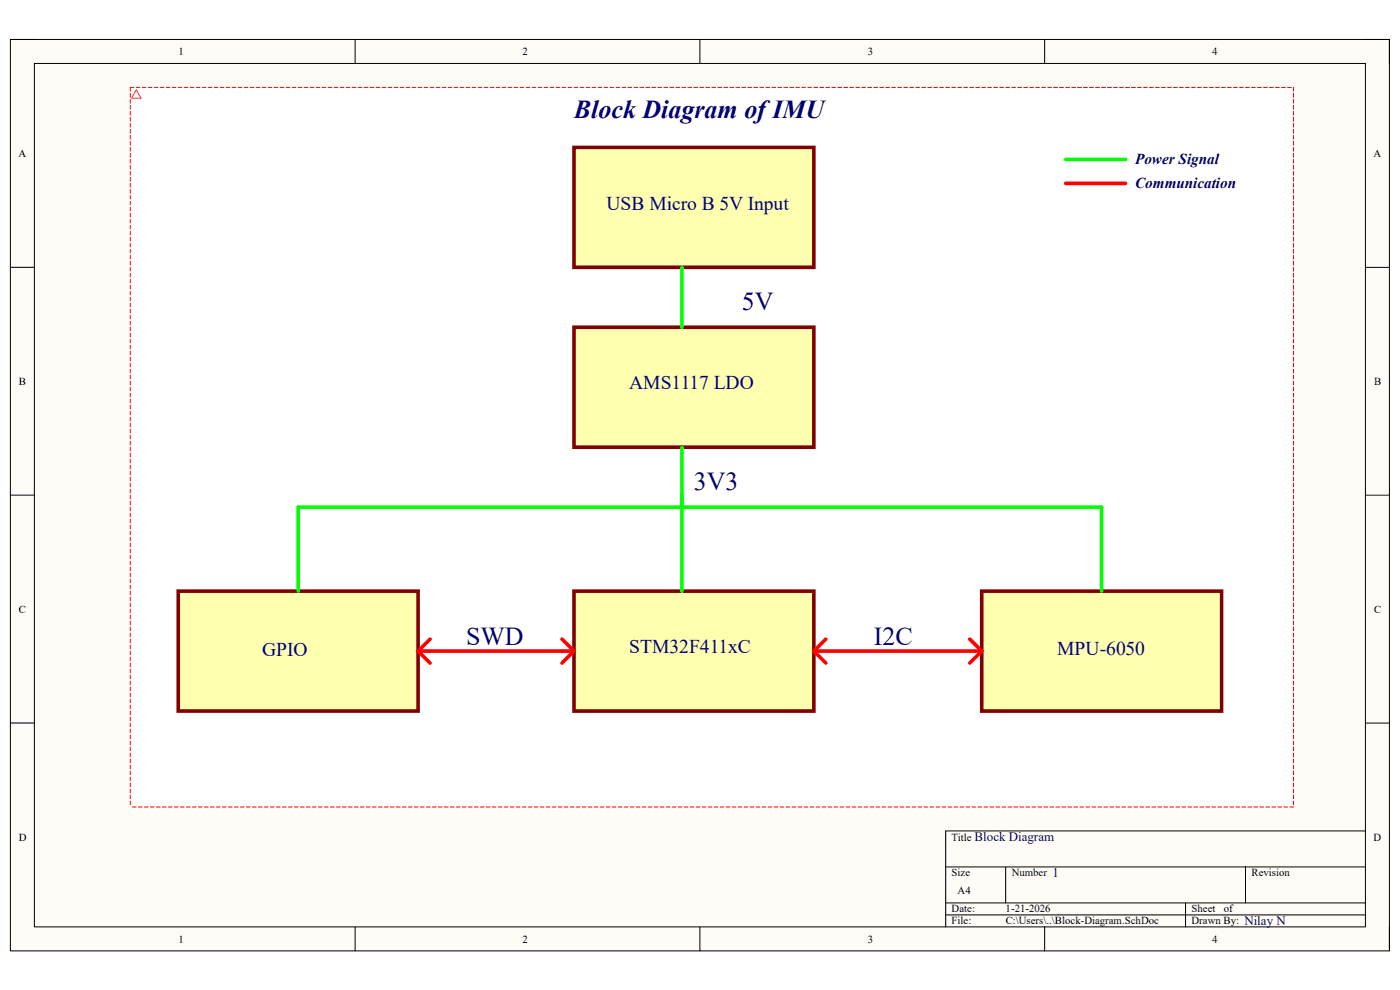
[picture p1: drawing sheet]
<svg xmlns="http://www.w3.org/2000/svg" width="297mm" height="210mm" viewBox="0 0 297 210" stroke-linecap="round" stroke-linejoin="round" font-family="sans-serif">
<path d="M2.2 8.4h292.6v193.3h-292.6z" fill-rule="evenodd" fill="#fffcf8"/>
<path d="M2.2 8.4h292.6v193.3h-292.6z" fill="none" stroke="#000" stroke-width=".21"/>
<path d="M7.3 13.5h282.4v183.1h-282.4z" fill-rule="evenodd" fill="#fffcf8"/>
<g fill="none" stroke="#000" stroke-width=".21">
<path d="M2.2 8.4h5.1M7.3 13.5h282.4v183.1h-282.4zM75.3 8.4v5.1M148.5 8.4v5.1M221.6 8.4v5.1M289.7 8.4h5.1v5.1M2.2 56.7h5.1M289.7 56.7h5.1M2.2 105h5.1M289.7 105.1h5.1M2.2 153.4h5.1M289.7 153.4h5.1"/>
<path d="M289.7 176.3h-89.1v20.3M75.3 196.6v5.1M148.5 196.6v5.1M200.6 183.9h89.1M200.6 191.5h89.1M200.6 194.1h89.1M213.4 183.9v7.6M221.6 196.6v5.1M251.5 191.5v5.1M264.2 183.9v7.6M294.8 196.6v5.1"/>
</g>
<path d="M27.6 18.6h246.8v152.6h-246.8z" fill-rule="evenodd" fill="#fff"/>
<path d="M121.8 125.4h50.9v25.4h-50.9z" fill-rule="evenodd" fill="#ffffb0"/>
<path d="M121.8 125.4h50.9v25.4h-50.9z" fill="none" stroke="#800000" stroke-width=".76"/>
<path d="M121.8 31.3h50.9v25.4h-50.9z" fill-rule="evenodd" fill="#ffffb0"/>
<path d="M121.8 31.3h50.9v25.4h-50.9z" fill="none" stroke="#800000" stroke-width=".76"/>
<path d="M121.8 69.4h50.9v25.5h-50.9z" fill-rule="evenodd" fill="#ffffb0"/>
<path d="M121.8 69.4h50.9v25.5h-50.9z" fill="none" stroke="#800000" stroke-width=".76"/>
<path d="M144.7 56.7v12.7M144.7 94.9v12.7" fill="none" stroke="#0f0" stroke-width=".76"/>
<path d="M208.3 125.4h50.9v25.4h-50.9z" fill-rule="evenodd" fill="#ffffb0"/>
<path d="M208.3 125.4h50.9v25.4h-50.9z" fill="none" stroke="#800000" stroke-width=".76"/>
<path d="M172.7 138.1h35.6" fill="none" stroke="#f00" stroke-width=".76"/>
<path d="M37.8 125.4h50.9v25.4h-50.9z" fill-rule="evenodd" fill="#ffffb0"/>
<path d="M37.8 125.4h50.9v25.4h-50.9z" fill="none" stroke="#800000" stroke-width=".76"/>
<path d="M226.1 38.9h12.7M88.7 138.1h33.1M88.7 138.1l2.5 2.6M91.2 135.6l-2.5 2.5M119.2 135.6l2.6 2.5M121.8 138.1l-2.6 2.6M175.2 135.6l-2.5 2.5 2.5 2.6M205.7 135.6l2.6 2.5-2.6 2.6" fill="none" stroke="#f00" stroke-width=".76"/>
<g fill="none" stroke="#f00" stroke-width=".21">
<path d="M27.6 19.8v.8M28.4 18.5h-.8v.8M28.9 18.5h.8M30.2 18.5h.8M31.5 18.5h.8M32.7 18.5h.8M34 18.5h.8M35.3 18.5h.8M36.5 18.5h.8M37.8 18.5h.8M39.1 18.5h.8M40.4 18.5h.8"/>
<path d="M41.6 18.5h.8M42.9 18.5h.8M44.2 18.5h.8M45.5 18.5h.7M46.7 18.5h.8M48 18.5h.8M49.3 18.5h.8M50.5 18.5h.8M51.8 18.5h.8M53.1 18.5h.8M54.4 18.5h.7M55.6 18.5h.8"/>
<path d="M56.9 18.5h.8M58.2 18.5h.8M59.4 18.5h.8M60.7 18.5h.8M62 18.5h.8M63.3 18.5h.8M64.5 18.5h.8M65.8 18.5h.8M67.1 18.5h.8M68.3 18.5h.8M69.6 18.5h.8M70.9 18.5h.8"/>
<path d="M72.2 18.5h.8M73.4 18.5h.8M74.7 18.5h.8M76 18.5h.8M77.3 18.5h.7M78.5 18.5h.8M79.8 18.5h.8M81.1 18.5h.8M82.3 18.5h.8M83.6 18.5h.8M84.9 18.5h.8M86.2 18.5h.8"/>
<path d="M87.4 18.5h.8M88.7 18.5h.8M90 18.5h.8M91.2 18.5h.8M92.5 18.5h.8M93.8 18.5h.8M95.1 18.5h.8M96.3 18.5h.8M97.6 18.5h.8M98.9 18.5h.8M100.1 18.5h.8M101.4 18.5h.8"/>
<path d="M102.7 18.5h.8M104 18.5h.8M105.2 18.5h.8M106.5 18.5h.8M107.8 18.5h.8M109.1 18.5h.7M110.3 18.5h.8M111.6 18.5h.8M112.9 18.5h.8M114.1 18.5h.8M115.4 18.5h.8M116.7 18.5h.8"/>
<path d="M118 18.5h.8M119.2 18.5h.8M120.5 18.5h.8M121.8 18.5h.8M123 18.5h.8M124.3 18.5h.8M125.6 18.5h.8M126.9 18.5h.8M128.1 18.5h.8M129.4 18.5h.8M130.7 18.5h.8M131.9 18.5h.8"/>
<path d="M133.2 18.5h.8M134.5 18.5h.8M135.8 18.5h.8M137 18.5h.8M138.3 18.5h.8M139.6 18.5h.8M140.9 18.5h.7M142.1 18.5h.8M143.4 18.5h.8M144.7 18.5h.8M145.9 18.5h.8M147.2 18.5h.8"/>
<path d="M148.5 18.5h.8M149.8 18.5h.7M151 18.5h.8M152.3 18.5h.8M153.6 18.5h.8M154.8 18.5h.8M156.1 18.5h.8M157.4 18.5h.8M158.7 18.5h.8M159.9 18.5h.8M161.2 18.5h.8M162.5 18.5h.8"/>
<path d="M163.7 18.5h.8M165 18.5h.8M166.3 18.5h.8M167.6 18.5h.8M168.8 18.5h.8M170.1 18.5h.8M171.4 18.5h.8M172.7 18.6h.8M173.9 18.6h.8M175.2 18.6h.8M176.5 18.6h.8M177.7 18.6h.8"/>
<path d="M179 18.6h.8M180.3 18.6h.8M181.6 18.6h.8M182.8 18.6h.8M184.1 18.6h.8M185.4 18.6h.8M186.6 18.6h.8M187.9 18.6h.8M189.2 18.6h.8M190.5 18.6h.8M191.7 18.6h.8M193 18.6h.8"/>
<path d="M194.3 18.6h.8M195.5 18.6h.8M196.8 18.6h.8M198.1 18.6h.8M199.4 18.6h.8M200.6 18.6h.8M201.9 18.6h.8M203.2 18.6h.8M204.4 18.6h.9M205.7 18.6h.8M207 18.6h.8M208.3 18.6h.8"/>
<path d="M209.5 18.6h.8M210.8 18.6h.8M212.1 18.6h.8M213.4 18.6h.8M214.6 18.6h.8M215.9 18.6h.8M217.2 18.6h.8M218.5 18.6h.7M219.7 18.6h.8M221 18.6h.8M222.3 18.6h.8M223.5 18.6h.8"/>
<path d="M224.8 18.6h.8M226.1 18.6h.8M227.4 18.6h.7M228.6 18.6h.8M229.9 18.6h.8M231.2 18.6h.8M232.4 18.6h.8M233.7 18.6h.8M235 18.6h.8M236.3 18.6h.7M237.5 18.6h.8M238.8 18.6h.8"/>
<path d="M240.1 18.6h.8M241.3 18.6h.8M242.6 18.6h.8M243.9 18.6h.8M245.2 18.6h.8M246.4 18.6h.8M247.7 18.6h.8M249 18.6h.8M250.2 18.6h.8M251.5 18.6h.8M252.8 18.6h.8M254.1 18.6h.8"/>
<path d="M255.3 18.6h.8M256.6 18.6h.8M257.9 18.6h.8M259.2 18.6h.7M260.4 18.6h.8M261.7 18.6h.8M263 18.6h.8M264.2 18.6h.8M265.5 18.6h.8M266.8 18.6h.8M268.1 18.6h.7M269.3 18.6h.8"/>
<path d="M270.6 18.6h.8M271.9 18.6h.8M273.1 18.6h.8M274.4 18.6v.7M274.4 19.8v.8M27.6 21.1v.8M27.6 22.4v.8M27.6 23.6v.8M27.6 24.9v.8M27.6 26.2v.8M27.6 27.5v.7M27.6 28.7v.8"/>
<path d="M27.6 30v.8M27.6 31.3v.8M27.6 32.5v.8M27.6 33.8v.8M27.6 35.1v.8M27.6 36.4v.8M27.6 37.6v.8M27.6 38.9v.8M274.4 21.1v.8M274.4 22.4v.8M274.4 23.6v.8M274.4 24.9v.8"/>
<path d="M274.4 26.2v.8M274.4 27.5v.7M274.4 28.7v.8M274.4 30v.8M274.4 31.3v.8M274.4 32.5v.8M274.4 33.8v.8M274.4 35.1v.8M274.4 36.4v.8M274.4 37.6v.8M274.4 38.9v.8M27.6 40.2v.8"/>
<path d="M27.6 41.4v.8M27.6 42.7v.8M27.6 44v.8M27.6 45.3v.8M27.6 46.5v.8M27.6 47.8v.8M27.6 49.1v.8M27.6 50.3v.8M27.6 51.6v.8M27.6 52.9v.8M27.6 54.2v.8M27.6 55.4v.8"/>
<path d="M27.6 56.7v.8M27.6 58v.8M27.6 59.3v.7M274.4 40.2v.8M274.4 41.4v.8M274.4 42.7v.8M274.4 44v.8M274.4 45.3v.8M274.4 46.5v.8M274.4 47.8v.8M274.4 49.1v.8M274.4 50.4v.7"/>
<path d="M274.4 51.6v.8M274.4 52.9v.8M274.4 54.2v.8M274.4 55.4v.8M274.4 56.7v.8M274.4 58v.8M274.4 59.3v.7M27.6 60.5v.8M27.6 61.8v.8M27.6 63.1v.8M27.6 64.3v.8M27.6 65.6v.8"/>
<path d="M27.6 66.9v.8M27.6 68.2v.8M27.6 69.4v.8M27.6 70.7v.8M27.6 72v.8M27.6 73.2v.8M27.6 74.5v.8M27.6 75.8v.8M27.6 77.1v.8M27.6 78.3v.8M27.6 79.6v.8M274.4 60.5v.8"/>
<path d="M274.4 61.8v.8M274.4 63.1v.8M274.4 64.3v.8M274.4 65.6v.8M274.4 66.9v.8M274.4 68.2v.8M274.4 69.4v.8M274.4 70.7v.8M274.4 72v.8M274.4 73.2v.8M274.4 74.5v.8M274.4 75.8v.8"/>
<path d="M274.4 77.1v.8M274.4 78.3v.8M274.4 79.6v.8M27.6 80.9v.8M27.6 82.1v.8M27.6 83.4v.8M27.6 84.7v.8M27.6 86v.8M27.6 87.2v.8M27.6 88.5v.8M27.6 89.8v.8M27.6 91.1v.7"/>
<path d="M27.6 92.3v.8M27.6 93.6v.8M27.6 94.9v.8M27.6 96.1v.8M27.6 97.4v.8M27.6 98.7v.8M27.6 100v.8M274.4 80.9v.8M274.4 82.1v.8M274.4 83.4v.8M274.4 84.7v.8M274.4 86v.8"/>
<path d="M274.4 87.2v.8M274.4 88.5v.8M274.4 89.8v.8M274.4 91.1v.8M274.4 92.3v.8M274.4 93.6v.8M274.4 94.9v.8M274.4 96.1v.8M274.4 97.4v.8M274.4 98.7v.8M274.4 100v.8M27.6 101.2v.8"/>
<path d="M27.6 102.5v.8M27.6 103.8v.8M27.6 105v.8M27.6 106.3v.8M27.6 107.6v.8M27.6 108.9v.8M27.6 110.1v.8M27.6 111.4v.8M27.6 112.7v.8M27.6 114v.7M27.6 115.2v.8M27.6 116.5v.8"/>
<path d="M27.6 117.8v.8M27.6 119v.8M274.4 101.2v.8M274.4 102.5v.8M274.4 103.8v.8M274.4 105.1v.7M274.4 106.3v.8M274.4 107.6v.8M274.4 108.9v.8M274.4 110.1v.8M274.4 111.4v.8M274.4 112.7v.8"/>
<path d="M274.4 114v.7M274.4 115.2v.8M274.4 116.5v.8M274.4 117.8v.8M274.4 119v.8M27.6 120.3v.8M27.6 121.6v.8M27.6 122.9v.8M27.6 124.1v.8M27.6 125.4v.8M27.6 126.7v.8M27.6 127.9v.8"/>
<path d="M27.6 129.2v.8M27.6 130.5v.8M27.6 131.8v.8M27.6 133v.8M27.6 134.3v.8M27.6 135.6v.8M27.6 136.8v.8M27.6 138.1v.8M27.6 139.4v.8M274.4 120.3v.8M274.4 121.6v.8M274.4 122.9v.7"/>
<path d="M274.4 124.1v.8M274.4 125.4v.8M274.4 126.7v.8M274.4 127.9v.8M274.4 129.2v.8M274.4 130.5v.8M274.4 131.8v.8M274.4 133v.8M274.4 134.3v.8M274.4 135.6v.8M274.4 136.8v.8M274.4 138.1v.8"/>
<path d="M274.4 139.4v.8M27.6 140.7v.8M27.6 141.9v.8M27.6 143.2v.8M27.6 144.5v.8M27.6 145.7v.8M27.6 147v.8M27.6 148.3v.8M27.6 149.6v.8M27.6 150.8v.8M27.6 152.1v.8M27.6 153.4v.8"/>
<path d="M27.6 154.7v.7M27.6 155.9v.8M27.6 157.2v.8M27.6 158.5v.8M27.6 159.7v.8M274.4 140.7v.8M274.4 141.9v.8M274.4 143.2v.8M274.4 144.5v.8M274.4 145.8v.7M274.4 147v.8M274.4 148.3v.8"/>
<path d="M274.4 149.6v.8M274.4 150.8v.8M274.4 152.1v.8M274.4 153.4v.8M274.4 154.7v.7M274.4 155.9v.8M274.4 157.2v.8M274.4 158.5v.8M274.4 159.7v.8M27.6 161v.8M27.6 162.3v.8M27.6 163.6v.8"/>
<path d="M27.6 164.8v.8M27.6 166.1v.8M27.6 167.4v.8M27.6 168.6v.8M27.6 169.9v.8M28.1 171.2h.8M29.4 171.2h.8M30.7 171.2h.8M31.9 171.2h.8M33.2 171.2h.8M34.5 171.2h.8M35.8 171.2h.7"/>
<path d="M37 171.2h.8M38.3 171.2h.8M39.6 171.2h.8M40.8 171.2h.8M42.1 171.2h.8M43.4 171.2h.8M44.7 171.2h.8M45.9 171.2h.8M47.2 171.2h.8M48.5 171.2h.8M49.7 171.2h.8M51 171.2h.8"/>
<path d="M52.3 171.2h.8M53.6 171.2h.8M54.8 171.2h.8M56.1 171.2h.8M57.4 171.2h.8M58.6 171.2h.8M59.9 171.2h.8M61.2 171.2h.8M62.5 171.2h.8M63.7 171.2h.8M65 171.2h.8M66.3 171.2h.8"/>
<path d="M67.6 171.2h.7M68.8 171.2h.8M70.1 171.2h.8M71.4 171.2h.8M72.6 171.2h.8M73.9 171.2h.8M75.2 171.2h.8M76.5 171.2h.8M77.7 171.2h.8M79 171.2h.8M80.3 171.2h.8M81.5 171.2h.8"/>
<path d="M82.8 171.2h.8M84.1 171.2h.8M85.4 171.2h.8M86.6 171.2h.8M87.9 171.2h.8M89.2 171.2h.8M90.5 171.2h.7M91.7 171.2h.8M93 171.2h.8M94.3 171.2h.8M95.5 171.2h.8M96.8 171.2h.8"/>
<path d="M98.1 171.2h.8M99.4 171.2h.7M100.6 171.2h.8M101.9 171.2h.8M103.2 171.2h.8M104.4 171.2h.8M105.7 171.2h.8M107 171.2h.8M108.3 171.2h.8M109.5 171.2h.8M110.8 171.2h.8M112.1 171.2h.8"/>
<path d="M113.3 171.2h.8M114.6 171.2h.8M115.9 171.2h.8M117.2 171.2h.8M118.4 171.2h.8M119.7 171.2h.8M121 171.2h.8M122.2 171.2h.8M123.5 171.2h.8M124.8 171.2h.8M126.1 171.2h.8M127.3 171.2h.8"/>
<path d="M128.6 171.2h.8M129.9 171.2h.8M131.2 171.2h.7M132.4 171.2h.8M133.7 171.2h.8M135 171.2h.8M136.2 171.2h.8M137.5 171.2h.8M138.8 171.2h.8M140.1 171.2h.8M141.3 171.2h.8M142.6 171.2h.8"/>
<path d="M143.9 171.2h.8M145.1 171.2h.8M146.4 171.2h.8M147.7 171.2h.8M149 171.2h.8M150.2 171.2h.8M151.5 171.2h.8M152.8 171.2h.8M154 171.2h.8M155.3 171.2h.8M156.6 171.2h.8M157.9 171.2h.8"/>
<path d="M159.1 171.2h.8M160.4 171.2h.8M161.7 171.2h.8M163 171.2h.7M164.2 171.2h.8M165.5 171.2h.8M166.8 171.2h.8M168 171.2h.8M169.3 171.2h.8M170.6 171.2h.8M171.9 171.2h.8M173.1 171.2h.8"/>
<path d="M174.4 171.2h.8M175.7 171.2h.8M176.9 171.2h.8M178.2 171.2h.8M179.5 171.2h.8M180.8 171.2h.8M182 171.2h.8M183.3 171.2h.8M184.6 171.2h.8M185.9 171.2h.7M187.1 171.2h.8M188.4 171.2h.8"/>
<path d="M189.7 171.2h.8M190.9 171.2h.8M192.2 171.2h.8M193.5 171.2h.8M194.8 171.2h.7M196 171.2h.8M197.3 171.2h.8M198.6 171.2h.8M199.8 171.2h.8M201.1 171.2h.8M202.4 171.2h.8M203.7 171.2h.7"/>
<path d="M204.9 171.2h.8M206.2 171.2h.8M207.5 171.2h.8M208.7 171.2h.8M210 171.2h.8M211.3 171.2h.8M212.6 171.2h.8M213.8 171.2h.8M215.1 171.2h.8M216.4 171.2h.8M217.6 171.2h.9M218.9 171.2h.8"/>
<path d="M220.2 171.2h.8M221.5 171.2h.8M222.7 171.2h.8M224 171.2h.8M225.3 171.2h.8M226.6 171.2h.8M227.8 171.2h.8M229.1 171.2h.8M230.4 171.2h.8M231.6 171.2h.8M232.9 171.2h.8M234.2 171.2h.8"/>
<path d="M235.5 171.2h.8M236.7 171.2h.8M238 171.2h.8M239.3 171.2h.8M240.5 171.2h.8M241.8 171.2h.8M243.1 171.2h.8M244.4 171.2h.8M245.6 171.2h.8M246.9 171.2h.8M248.2 171.2h.8M249.4 171.2h.8"/>
<path d="M250.7 171.2h.8M252 171.2h.8M253.3 171.2h.8M254.5 171.2h.8M255.8 171.2h.8M257.1 171.2h.8M258.3 171.2h.9M259.6 171.2h.8M260.9 171.2h.8M262.2 171.2h.8M263.4 171.2h.8M264.7 171.2h.8"/>
<path d="M266 171.2h.8M267.3 171.2h.8M268.5 171.2h.8M269.8 171.2h.8M271.1 171.2h.8M272.3 171.2h.8M273.6 171.2h.8M274.4 161v.8M274.4 162.3v.8M274.4 163.6v.8M274.4 164.8v.8M274.4 166.1v.8"/>
<path d="M274.4 167.4v.8M274.4 168.6v.8M274.4 169.9v.8"/>
</g>
<path d="M28.9 19.1l1 1.7h-2z" fill="none" stroke="#f33" stroke-width=".21"/>
<path d="M226.1 33.8h12.7M144.7 105v20.4M63.3 125.4v-17.8h170.4v17.8" fill="none" stroke="#0f0" stroke-width=".76"/>
<g font-size="5.5" fill="#000080">
<text x="121.8" y="25">Block Diagram of IMU</text>
<text x="157.4" y="65.7">5V</text>
<text x="147.2" y="103.8">3V3</text>
<text x="98.9" y="136.9">SWD</text>
<text x="185.4" y="136.9">I2C</text>
</g>
<g font-size="4.1" fill="#000080">
<text x="128.7" y="44.6">USB Micro B 5V Input</text>
<text x="133.5" y="82.5">AMS1117 LDO</text>
<text x="55.6" y="139.2">GPIO</text>
<text x="133.5" y="138.5">STM32F411xC</text>
<text x="224.3" y="139">MPU-6050</text>
</g>
<g font-size="3.2" fill="#000080">
<text x="240.8" y="34.9">Power Signal</text>
<text x="240.8" y="40">Communication</text>
</g>
<g font-size="2.8" fill="#000080">
<text x="206.8" y="178.4">Block Diagram</text>
<text x="223.3" y="186.1">1</text>
<text x="264" y="196.3">Nilay N</text>
</g>
<g font-size="2.3">
<text x="37.9" y="11.7">1</text>
<text x="110.9" y="11.7">2</text>
<text x="184.1" y="11.7">3</text>
<text x="257.1" y="11.7">4</text>
<text x="3.9" y="33.3">A</text>
<text x="291.4" y="33.3">A</text>
<text x="4" y="81.6">B</text>
<text x="291.5" y="81.6">B</text>
<text x="4" y="130">C</text>
<text x="291.5" y="130">C</text>
<text x="4" y="178.3">D</text>
<text x="201.9" y="178.3">Title</text>
<text x="291.4" y="178.3">D</text>
<text x="201.9" y="185.9">Size</text>
<text x="214.6" y="185.9">Number</text>
<text x="265.5" y="185.9">Revision</text>
<text x="203.2" y="189.7">A4</text>
<text x="201.9" y="193.5">Date:</text>
<text x="201.9" y="196.1">File:</text>
<text x="213.3" y="193.5">1-21-2026</text>
<text x="213.4" y="196.1">C:\Users\..\Block-Diagram.SchDoc</text>
<text x="252.8" y="193.5">Sheet</text>
<text x="252.8" y="196.1">Drawn By:</text>
<text x="259.6" y="193.5">of</text>
<text x="37.9" y="199.9">1</text>
<text x="110.9" y="199.9">2</text>
<text x="184.1" y="199.9">3</text>
<text x="257.1" y="199.9">4</text>
</g>
</svg>
